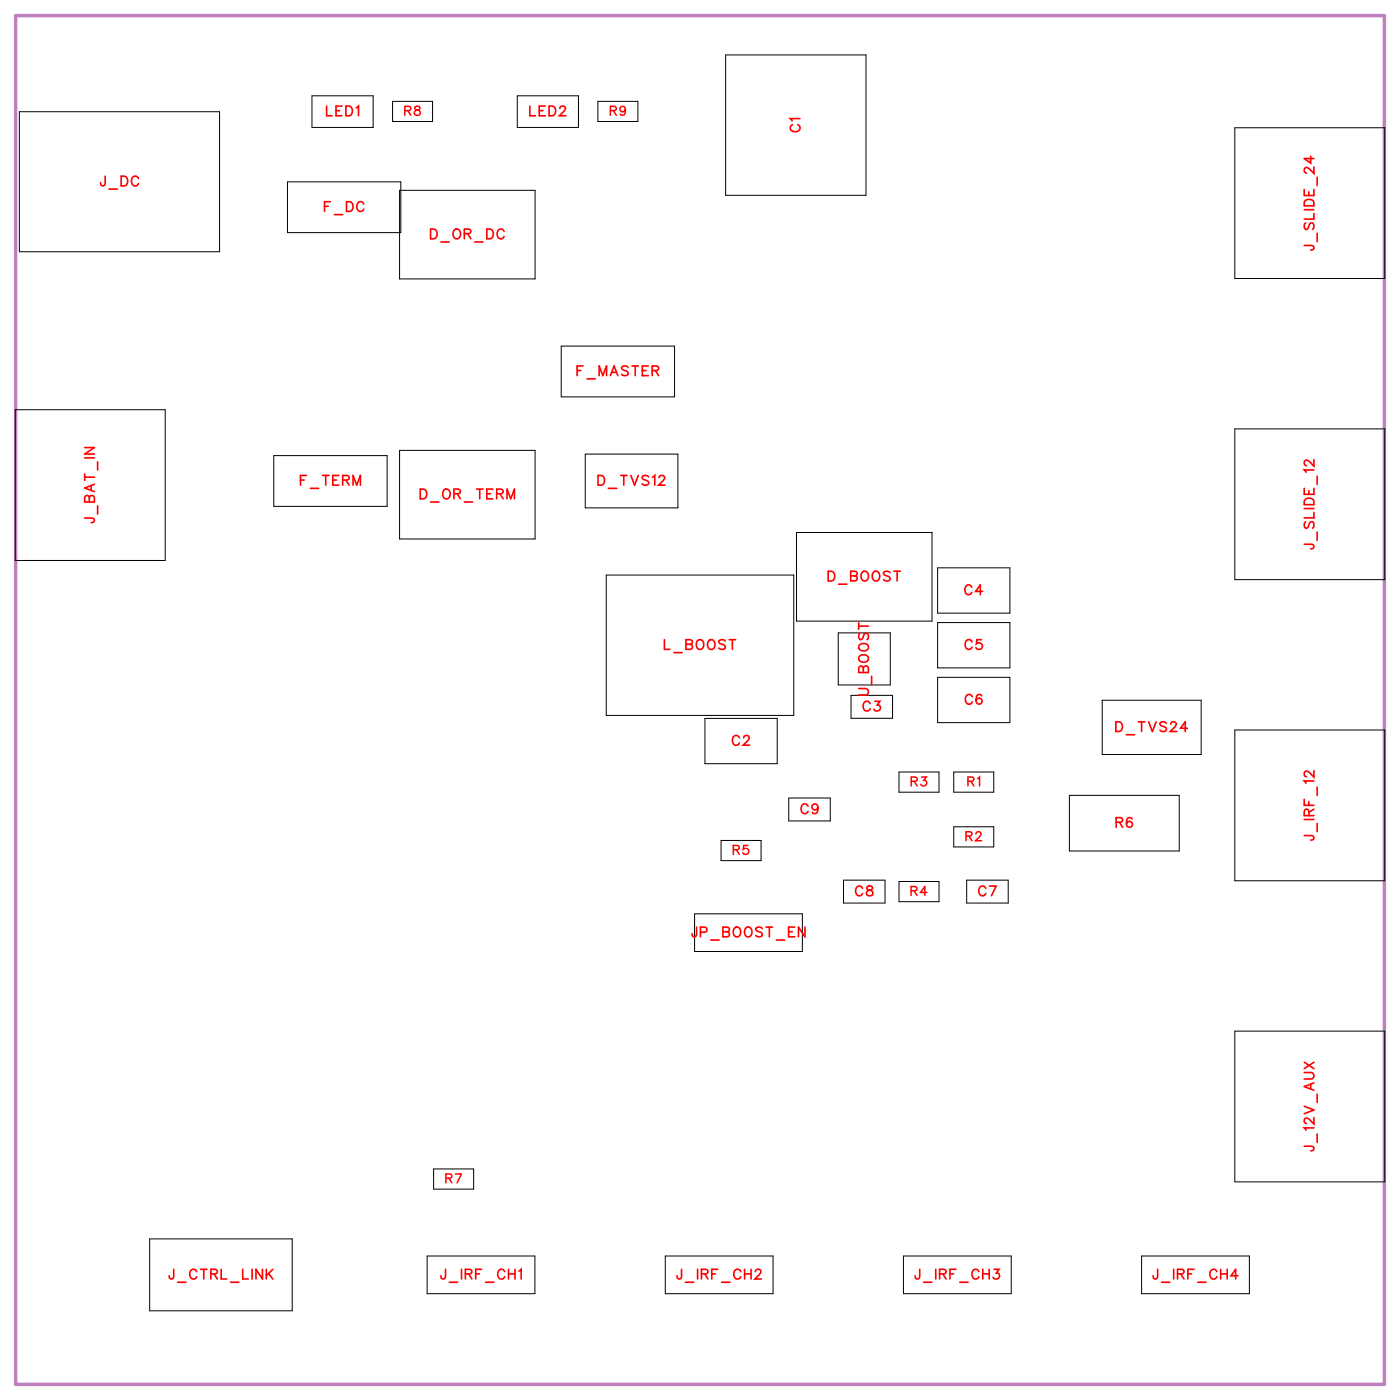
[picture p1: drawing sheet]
<svg xmlns="http://www.w3.org/2000/svg" width="102mm" height="102mm" viewBox="0 0 102 102" stroke-linecap="round" stroke-linejoin="round" font-family="sans-serif">
<path d="M1.1 1.1h100v100h-100z" fill="none" stroke="#bf80bf" stroke-width=".25"/>
<g fill="none" stroke="#000" stroke-width=".07">
<path d="M1.4 8.2h14.6v10.2h-14.6zM21 13.3h8.3v3.7h-8.3zM22.8 7h4.5v2.3h-4.5zM28.7 7.4h2.9v1.5h-2.9zM29.2 13.9h9.9v6.5h-9.9zM37.8 7h4.5v2.3h-4.5zM43.7 7.4h2.9v1.5h-2.9zM53 4h10.3v10.3h-10.3zM90.2 9.3h11v11h-11zM1.1 29.9h11v11h-11zM20 33.3h8.3v3.7h-8.3zM29.2 32.9h9.9v6.5h-9.9z"/>
<path d="M41 25.3h8.3v3.7h-8.3zM42.8 33.2h6.7v3.9h-6.7zM58.2 38.9h9.9v6.5h-9.9zM90.2 31.3h11v11h-11zM44.3 42h13.7v10.3h-13.7zM51.5 52.5h5.3v3.3h-5.3zM57.6 58.3h3.1v1.7h-3.1zM61.2 46.2h3.8v3.8h-3.8zM62.2 50.8h3v1.7h-3zM65.7 56.4h2.9v1.5h-2.9zM68.5 41.5h5.3v3.3h-5.3zM68.5 45.5h5.3v3.3h-5.3z"/>
<path d="M68.5 49.5h5.3v3.3h-5.3zM69.7 56.4h2.9v1.5h-2.9zM78.1 58.1h8.1v4.1h-8.1zM80.5 51.2h7.3v3.9h-7.3zM90.2 53.3h11v11h-11zM50.7 66.8h7.9v2.7h-7.9zM52.7 61.4h2.9v1.5h-2.9zM61.6 64.3h3.1v1.7h-3.1zM65.7 64.4h2.9v1.5h-2.9zM69.7 60.4h2.9v1.5h-2.9zM70.6 64.3h3.1v1.7h-3.1zM90.2 75.3h11v11h-11z"/>
<path d="M10.9 90.5h10.5v5.3h-10.5zM31.2 91.8h7.9v2.7h-7.9zM31.7 85.4h2.9v1.5h-2.9zM48.6 91.8h7.9v2.7h-7.9zM66 91.8h7.9v2.7h-7.9zM83.4 91.8h7.9v2.7h-7.9z"/>
</g>
<g fill="none" stroke="#f00" stroke-width=".12">
<path d="M7.7 12.9l-.1 .6h-.2l-.1-.2M8 13.8h.6M8.9 12.9h.2a.38 .38 0 0 1 .2 .3 .38 .38 0 0 1-.2 .4h-.2zM10.1 13a.26 .26 0 0 0-.3-.1 .26 .26 0 0 0-.2 .2v.2a.26 .26 0 0 0 .2 .3 .26 .26 0 0 0 .3-.2M23.7 15.1h.3M23.9 7.7v.8h.4M24.1 14.7h-.4v.7M24.4 15.7h.6M24.5 8.1h.3M25 7.7h-.5v.8h.5M25.3 7.7h.2a.38 .38 0 0 1 .3 .4 .38 .38 0 0 1-.3 .4h-.2zM25.3 14.7h.3a.38 .38 0 0 1 .2 .4 .38 .38 0 0 1-.2 .3h-.3z"/>
<path d="M26 7.9l.2-.2v.8M26.6 14.9a.26 .26 0 0 0-.3-.2 .26 .26 0 0 0-.2 .3v.2a.26 .26 0 0 0 .2 .2 .26 .26 0 0 0 .3-.1M31.5 16.7h.2a.38 .38 0 0 1 .2 .4 .38 .38 0 0 1-.2 .3h-.2zM32.2 17.7h.6M33.2 16.8a.33 .33 0 0 1 .5 .3 .33 .33 0 0 1-.5 .3l-.1-.2zM33.9 17.1l.4-.1 .1-.2-.5-.1v.7M34.2 17.1l.2 .3M34.7 17.7h.6M35.6 16.7h.2a.38 .38 0 0 1 .2 .4 .38 .38 0 0 1-.2 .3h-.2zM36.8 16.9a.26 .26 0 0 0-.3-.2 .26 .26 0 0 0-.2 .3v.2a.26 .26 0 0 0 .2 .2 .26 .26 0 0 0 .3-.1M38.7 7.7v.8h.4M39.4 8.1h.3"/>
<path d="M39.8 7.7h-.4v.8h.4M40.1 7.7h.3a.38 .38 0 0 1 .2 .4 .38 .38 0 0 1-.2 .4h-.3zM40.9 7.9l.1-.2h.2l.1 .2-.1 .2-.3 .4h.4M57.9 9.1a.26 .26 0 0 0-.2 .3 .26 .26 0 0 0 .3 .2h.2a.26 .26 0 0 0 .2-.2 .26 .26 0 0 0-.1-.3M58.4 8.7h-.7l.2 .1M95.3 17.9l.6 .1 .1 .2-.2 .1M95.3 13.8v.5h.7v-.5M95.3 15.3h.7M95.4 16.3l-.1 .2 .1 .3 .2-.1 .2-.4h.1l.1 .2-.1 .3M95.4 14.6h.2h.3l.1 .4h-.7zM95.6 14v.3M95.8 11.4v.5l-.5-.3h.7"/>
<path d="M96 12.2v.5l-.3-.4-.3-.1-.1 .2v.1l.2 .1M96 15.6v.4h-.7M96.2 13v.6M96.2 17v.7M6.2 37.8l.6 .1 .1 .2-.2 .1M6.2 34.9h.7M6.2 34.6v.5M6.2 33.5h.7M6.2 32.7h.7l-.7 .5h.7M6.5 36.4v-.2h-.2l-.1 .5h.7v-.3l-.1-.2-.2 .1-.1 .4M6.7 35.5v.3M6.9 35.4l-.7 .3 .7 .2"/>
<path d="M7.1 33.7v.6M7.1 37v.6M22 35.1h.2M22.4 34.7h-.4v.7M22.7 35.7h.6M23.6 34.7h.4M23.8 34.7v.7M24.3 35.1h.3M24.8 34.7h-.5v.7h.5M25 35.1l.4-.1 .1-.2-.5-.1v.7M25.3 35.1l.2 .3M25.8 35.4v-.7l.3 .7 .2-.7v.7"/>
<path d="M30.7 35.7h.2a.38 .38 0 0 1 .3 .4 .38 .38 0 0 1-.3 .3h-.2zM31.5 36.7h.6M32.5 35.8a.33 .33 0 0 1 .4 .3 .33 .33 0 0 1-.4 .3l-.2-.2zM33.2 36.1l.4-.1v-.2l-.4-.1v.7M33.4 36.1l.2 .3M33.9 36.7h.6M34.8 35.7h.5M35 35.7v.7M35.6 36.1h.2M36 35.7h-.4v.7h.4M36.3 36.1l.4-.1v-.2l-.4-.1v.7M36.5 36.1l.3 .3"/>
<path d="M37 36.4v-.7l.3 .7 .3-.7v.7M42.2 27.1h.2M42.6 26.7h-.4v.7M42.9 27.7h.6M43.7 34.7h.2a.38 .38 0 0 1 .3 .4 .38 .38 0 0 1-.3 .3h-.2zM43.8 27.4v-.7l.2 .7 .3-.7v.7M44.4 35.7h.7M44.6 27.4l.3-.7 .2 .7M44.7 27.2h.3M45.3 34.7h.5M45.6 34.7v.7M45.9 26.8l-.2-.1-.3 .1 .1 .2 .4 .2v.1l-.2 .1-.3-.1"/>
<path d="M46.1 34.7l.3 .7 .2-.7M46.2 26.7h.4M46.4 26.7v.7M46.9 27.1h.3M47.4 26.7h-.5v.7h.5M47.4 34.8l-.2-.1-.3 .1 .1 .2 .4 .2v.1l-.2 .1-.3-.1M47.6 27.1l.5-.1v-.2l-.5-.1v.7M47.7 34.9l.1-.2v.7M47.9 27.1l.2 .3M48.2 34.9l.1-.2h.1l.2 .2-.1 .2-.4 .3h.5M95.3 39.8h.6l.1 .2-.2 .1M95.3 35.7v.4h.7v-.4"/>
<path d="M95.3 37.2h.7M95.3 36.5a.39 .39 0 0 1 .7 .1v.3h-.7zM95.4 38.1l-.1 .2 .1 .3 .2-.1 .1-.3 .2-.1 .1 .2-.1 .3M95.6 35.8v.3M96 34.3h-.7l.1 .2M96 33.6v.5l-.3-.4-.3-.1-.1 .2v.1l.2 .1M96 37.4v.4h-.7M96.2 34.8v.6M96.2 38.9v.6M48.5 46.7v.7h.4M49.2 47.7h.6M50.1 47.1h.5v.2l-.2 .1h-.3v-.7l.5 .1v.2l-.2 .1"/>
<path d="M50.9 46.8h.1a.33 .33 0 0 1 .4 .3 .33 .33 0 0 1-.4 .3l-.1-.2zM51.8 46.8a.33 .33 0 0 1 .4 .3 .33 .33 0 0 1-.4 .3l-.1-.2zM53 46.8l-.2-.1-.3 .1 .1 .2 .4 .2v.1l-.2 .1-.3-.1M53.3 46.7h.4M53.5 46.7v.7M54 53.9a.26 .26 0 0 0-.3-.2 .26 .26 0 0 0-.2 .3v.2a.26 .26 0 0 0 .2 .2 .26 .26 0 0 0 .3-.1M54.3 53.9l.2-.2h.1l.1 .2-.1 .2-.3 .3h.5M59 58.9a.26 .26 0 0 0-.3-.2 .26 .26 0 0 0-.2 .3v.2a.26 .26 0 0 0 .2 .2 .26 .26 0 0 0 .3-.1M59.8 59a.22 .22 0 0 1-.3 .2 .22 .22 0 0 1-.1-.4 .22 .22 0 0 1 .3 0l.1 .2a.34 .34 0 0 1-.3 .4l-.1-.1M60.5 41.7h.2a.38 .38 0 0 1 .3 .4 .38 .38 0 0 1-.3 .3h-.2zM61.3 42.7h.6M62.2 42.1h.4v.2l-.1 .1h-.3v-.7l.4 .1v.2l-.1 .1"/>
<path d="M62.7 50.3h.5l.2 .2-.1 .2-.6 .1M62.7 45.7h.7M62.7 45.5v.5M62.8 47.9a.35 .35 0 0 1 .5 0 .35 .35 0 0 1 .1 .3 .33 .33 0 0 1-.5 .2 .33 .33 0 0 1-.1-.5zM62.8 47.1a.35 .35 0 0 1 .5-.1 .35 .35 0 0 1 .1 .4 .33 .33 0 0 1-.5 .2 .33 .33 0 0 1-.1-.5zM62.8 46.3l-.1 .1 .1 .3h.2l.2-.4h.1l.1 .1-.1 .3M63 41.8a.33 .33 0 0 1 .5 .3 .33 .33 0 0 1-.5 .3l-.1-.2zM63.1 48.8l-.1-.1h-.2l-.1 .4h.7v-.3l-.1-.1h-.2v.4M63.6 51.4a.26 .26 0 0 0-.3-.2 .26 .26 0 0 0-.2 .3v.2a.26 .26 0 0 0 .2 .2 .26 .26 0 0 0 .3-.1M63.7 49.4v.6M63.8 41.8h.1a.33 .33 0 0 1 .4 .3 .33 .33 0 0 1-.4 .3l-.2-.2zM63.9 51.2h.4l-.2 .3a.24 .24 0 0 1 .2 .4 .24 .24 0 0 1-.4-.1"/>
<path d="M65 41.8l-.1-.1-.3 .1v.2l.4 .2v.1l-.1 .1-.3-.1M65.3 41.7h.5M65.5 41.7v.7M71 42.9a.26 .26 0 0 0-.3-.2 .26 .26 0 0 0-.2 .3v.2a.26 .26 0 0 0 .2 .2 .26 .26 0 0 0 .3-.1M71 46.9a.26 .26 0 0 0-.3-.2 .26 .26 0 0 0-.2 .3v.2a.26 .26 0 0 0 .2 .2 .26 .26 0 0 0 .3-.1M71 50.9a.26 .26 0 0 0-.3-.2 .26 .26 0 0 0-.2 .3v.2a.26 .26 0 0 0 .2 .2 .26 .26 0 0 0 .3-.1M71.7 46.7h-.3l-.1 .3a.25 .25 0 0 1 .4 0 .25 .25 0 0 1 0 .4 .25 .25 0 0 1-.4-.1M71.7 50.8a.35 .35 0 0 0-.4 .2 .35 .35 0 0 0 .2 .4 .22 .22 0 0 0 .3-.2 .22 .22 0 0 0-.2-.2 .22 .22 0 0 0-.3 .2M71.8 43.2h-.5l.3-.5v.7M81.5 52.7h.3a.38 .38 0 0 1 .2 .4 .38 .38 0 0 1-.2 .3h-.3zM82.3 53.7h.6M82.7 59.8a.35 .35 0 0 0-.4 .2 .35 .35 0 0 0 .2 .4 .22 .22 0 0 0 .2-.2 .22 .22 0 0 0-.2-.2 .22 .22 0 0 0-.2 .2"/>
<path d="M83.2 52.7h.4M83.4 52.7v.7M83.9 52.7l.3 .7 .3-.7M85.2 52.8l-.1-.1-.4 .1 .1 .2 .4 .2v.1l-.1 .1-.4-.1M85.5 52.9l.2-.2h.1l.1 .2-.1 .2-.3 .3h.5M86.8 53.2h-.5l.3-.5v.7M95.3 59.9h.7M95.3 58.4v.4h.7M95.6 59.6v-.4h-.2l-.1 .4h.7M95.6 58.6v.2M96 57.1h-.7l.1 .1M96 56.3v.5l-.3-.4-.3-.1-.1 .2v.1l.2 .1"/>
<path d="M96 59.1l-.4 .3M96.2 57.5v.6M50.9 67.7v.7h-.3v-.2M51.2 68.1h.4v-.3l-.4-.1v.7M51.9 68.7h.6M52.8 68.1h.5v.2l-.2 .1h-.3v-.7l.5 .1v.2l-.2 .1M53.6 67.8h.1a.33 .33 0 0 1 .4 .3 .33 .33 0 0 1-.4 .3l-.1-.2zM54.5 67.8a.33 .33 0 0 1 .4 .3 .33 .33 0 0 1-.4 .3l-.1-.2zM55.7 67.8l-.2-.1-.3 .1 .1 .2 .4 .2v.1l-.2 .1-.3-.1M56 67.7h.4M56.2 67.7v.7M56.7 68.7h.6"/>
<path d="M57.6 68.1h.3M58.1 67.7h-.5v.7h.5M58.8 67.7v.7l-.5-.7v.7M63 64.9a.26 .26 0 0 0-.3-.2 .26 .26 0 0 0-.2 .3v.2a.26 .26 0 0 0 .2 .2 .26 .26 0 0 0 .3-.1M63.4 64.8v.2l.3 .1 .1 .1a.24 .24 0 0 1-.3 .3 .24 .24 0 0 1-.2-.3l.4-.3v-.1zM72 64.9a.26 .26 0 0 0-.3-.2 .26 .26 0 0 0-.2 .3v.2a.26 .26 0 0 0 .2 .2 .26 .26 0 0 0 .3-.1M72.3 64.7h.5l-.4 .7M81.5 60.1l.5-.1v-.1l-.2-.2h-.3v.7M81.8 60.1l.2 .3M95.3 61l.6 .1 .1 .2-.2 .1M95.3 78.4h.5l.2 .2-.1 .2h-.6M95.3 77.6l.7 .5"/>
<path d="M95.8 79.2v.4M96 79.1l-.7 .3 .7 .3M96 77.6l-.7 .5M96.2 60.2v.6M96.2 79.9v.6M12.7 92.7v.7h-.3v-.2M13 93.7h.6M14.4 92.9a.26 .26 0 0 0-.3-.2 .26 .26 0 0 0-.2 .3v.2a.26 .26 0 0 0 .2 .2 .26 .26 0 0 0 .3-.1M14.7 92.7h.4M14.9 92.7v.7M15.4 93.1l.4-.1v-.2l-.4-.1v.7M15.6 93.1l.3 .3"/>
<path d="M16.2 92.7v.7h.4M16.8 93.7h.7M17.7 92.7v.7h.4M18.4 92.7v.7M19.2 92.7v.7l-.5-.7v.7M19.5 92.7v.7M19.6 93l.3 .4M19.9 92.7l-.4 .5M32.5 92.7v.7h-.2l-.1-.2M32.8 93.7h.6M33.7 92.7v.7M34 93.1l.4-.1v-.2l-.4-.1v.7"/>
<path d="M34.2 93.1l.3 .3M34.8 93.1h.2M35.2 92.7h-.4v.7M35.5 93.7h.6M36.9 92.9a.26 .26 0 0 0-.3-.2 .26 .26 0 0 0-.2 .3v.2a.26 .26 0 0 0 .2 .2 .26 .26 0 0 0 .3-.1M37.2 93.1h.4M37.2 92.7v.7M37.6 92.7v.7M37.9 92.9l.2-.2v.7M49.8 92.7v.7h-.3v-.2M50.1 93.7h.6M51 92.7v.7"/>
<path d="M51.2 93.1l.5-.1v-.2l-.5-.1v.7M51.5 93.1l.2 .3M52 93.1h.3M52.4 92.7h-.4v.7M52.7 93.7h.6M54.1 92.9a.26 .26 0 0 0-.3-.2 .26 .26 0 0 0-.2 .3v.2a.26 .26 0 0 0 .2 .2 .26 .26 0 0 0 .3-.1M54.4 93.1h.5M54.4 92.7v.7M54.9 92.7v.7M55.2 92.9l.1-.2h.2l.1 .2-.1 .2-.3 .3h.4M67.2 92.7v.7h-.3v-.2M67.5 93.7h.6"/>
<path d="M68.4 92.7v.7M68.6 93.1l.5-.1v-.2l-.5-.1v.7M68.9 93.1l.2 .3M69.4 93.1h.3M69.8 92.7h-.4v.7M70.1 93.7h.6M71.5 92.9a.26 .26 0 0 0-.3-.2 .26 .26 0 0 0-.2 .3v.2a.26 .26 0 0 0 .2 .2 .26 .26 0 0 0 .3-.1M71.8 93.1h.5M71.8 92.7v.7M72.3 92.7v.7M72.6 92.7h.4l-.2 .3a.24 .24 0 0 1 .2 .4 .24 .24 0 0 1-.4-.1M84.6 92.7l-.1 .7h-.2l-.1-.2"/>
<path d="M84.9 93.7h.6M85.7 92.7v.7M86 93.1l.4-.1 .1-.2-.5-.1v.7M86.3 93.1l.2 .3M86.8 93.1h.3M87.2 92.7h-.4v.7M87.5 93.7h.6M88.9 92.9a.26 .26 0 0 0-.3-.2 .26 .26 0 0 0-.2 .3v.2a.26 .26 0 0 0 .2 .2 .26 .26 0 0 0 .3-.1M89.2 93.1h.5M89.2 92.7v.7M89.7 92.7v.7M90.4 93.2h-.5l.4-.5v.7"/>
<path d="M95.3 83.7l.6 .1 .1 .2-.2 .1M95.3 80.8l.7 .3-.7 .3M96 82.4h-.7l.1 .2M96 81.6v.5l-.3-.3-.3-.1-.1 .1v.2l.2 .1M96.2 82.9v.6"/>
</g>
<g fill="none" stroke="#f00" stroke-width=".11">
<path d="M29.6 8.1l.4-.1v-.2h-.4v.6M29.8 8.1l.2 .3M30.3 7.8v.2l.4 .2a.22 .22 0 0 1-.2 .2 .22 .22 0 0 1-.2-.2l.4-.3-.1-.1zM44.6 8.1l.4-.1v-.2h-.4v.6M44.8 8.1l.2 .3M45.7 8a.2 .2 0 0 1-.3 .2 .21 .21 0 0 1-.1-.4 .21 .21 0 0 1 .4 .1v.1a.31 .31 0 0 1-.3 .4l-.1-.1M66.6 57.1l.4-.1v-.2h-.4v.6M66.8 57.1l.2 .3M67.3 56.8h.4l-.2 .2a.22 .22 0 0 1 .2 .4 .22 .22 0 0 1-.4-.1M70.7 57.1l.4-.1v-.2h-.4v.6M70.9 57.1l.3 .3M71.4 56.9l.2-.1v.6"/>
<path d="M53.6 62.1l.4-.1v-.2h-.4v.6M53.8 62.1l.2 .3M54.6 61.8h-.3v.2a.23 .23 0 0 1 .4 0 .23 .23 0 0 1-.1 .4 .23 .23 0 0 1-.3-.1M66.6 65.1l.3-.1 .1-.2h-.4v.6M66.8 65.1l.2 .3M67.7 65.2h-.4l.3-.4v.6M70.6 61.1l.4-.1v-.2h-.4v.6M70.8 61.1l.2 .3M71.3 60.9l.1-.1 .3 .1-.4 .5h.4M32.6 86.1l.4-.1v-.2h-.4v.6M32.8 86.1l.2 .3M33.3 85.8h.4l-.3 .6"/>
</g>
<g font-size="1.2" fill="#fff">
<text x="23.8" y="8.8">LED1</text>
<text x="38.7" y="8.8">LED2</text>
<text x="58.7" y="9.7" transform="rotate(-90 58.7 9.7)">C1</text>
<text x="7.3" y="13.9">J_DC</text>
<text x="23.7" y="15.7">F_DC</text>
<text x="31.4" y="17.7">D_OR_DC</text>
<text x="96.3" y="18.3" transform="rotate(-90 96.3 18.3)">J_SLIDE_24</text>
<text x="42.1" y="27.7">F_MASTER</text>
<text x="21.9" y="35.7">F_TERM</text>
<text x="43.6" y="35.7">D_TVS12</text>
<text x="7.2" y="38.2" transform="rotate(-90 7.2 38.2)">J_BAT_IN</text>
<text x="30.6" y="36.7">D_OR_TERM</text>
<text x="96.3" y="40.2" transform="rotate(-90 96.3 40.2)">J_SLIDE_12</text>
<text x="48.5" y="47.7">L_BOOST</text>
<text x="60.4" y="42.7">D_BOOST</text>
<text x="70.4" y="43.7">C4</text>
<text x="70.5" y="47.7">C5</text>
<text x="63" y="52.2">C3</text>
<text x="63.7" y="50.8" transform="rotate(-90 63.7 50.8)">U_BOOST</text>
<text x="70.5" y="51.7">C6</text>
<text x="81.5" y="53.7">D_TVS24</text>
<text x="53.5" y="54.7">C2</text>
<text x="58.5" y="59.7">C9</text>
<text x="62.5" y="65.7">C8</text>
<text x="71.5" y="65.7">C7</text>
<text x="81.5" y="60.7">R6</text>
<text x="96.3" y="61.4" transform="rotate(-90 96.3 61.4)">J_IRF_12</text>
<text x="50.5" y="68.7">JP_BOOST_EN</text>
<text x="96.3" y="84.1" transform="rotate(-90 96.3 84.1)">J_12V_AUX</text>
<text x="12.3" y="93.7">J_CTRL_LINK</text>
<text x="32.2" y="93.7">J_IRF_CH1</text>
<text x="49.4" y="93.7">J_IRF_CH2</text>
<text x="66.8" y="93.7">J_IRF_CH3</text>
<text x="84.2" y="93.7">J_IRF_CH4</text>
</g>
<g font-size="1.1" fill="#fff">
<text x="29.5" y="8.7">R8</text>
<text x="44.5" y="8.7">R9</text>
<text x="66.5" y="57.7">R3</text>
<text x="70.7" y="57.7">R1</text>
<text x="53.5" y="62.7">R5</text>
<text x="66.5" y="65.7">R4</text>
<text x="70.5" y="61.7">R2</text>
<text x="32.5" y="86.7">R7</text>
</g>
</svg>
